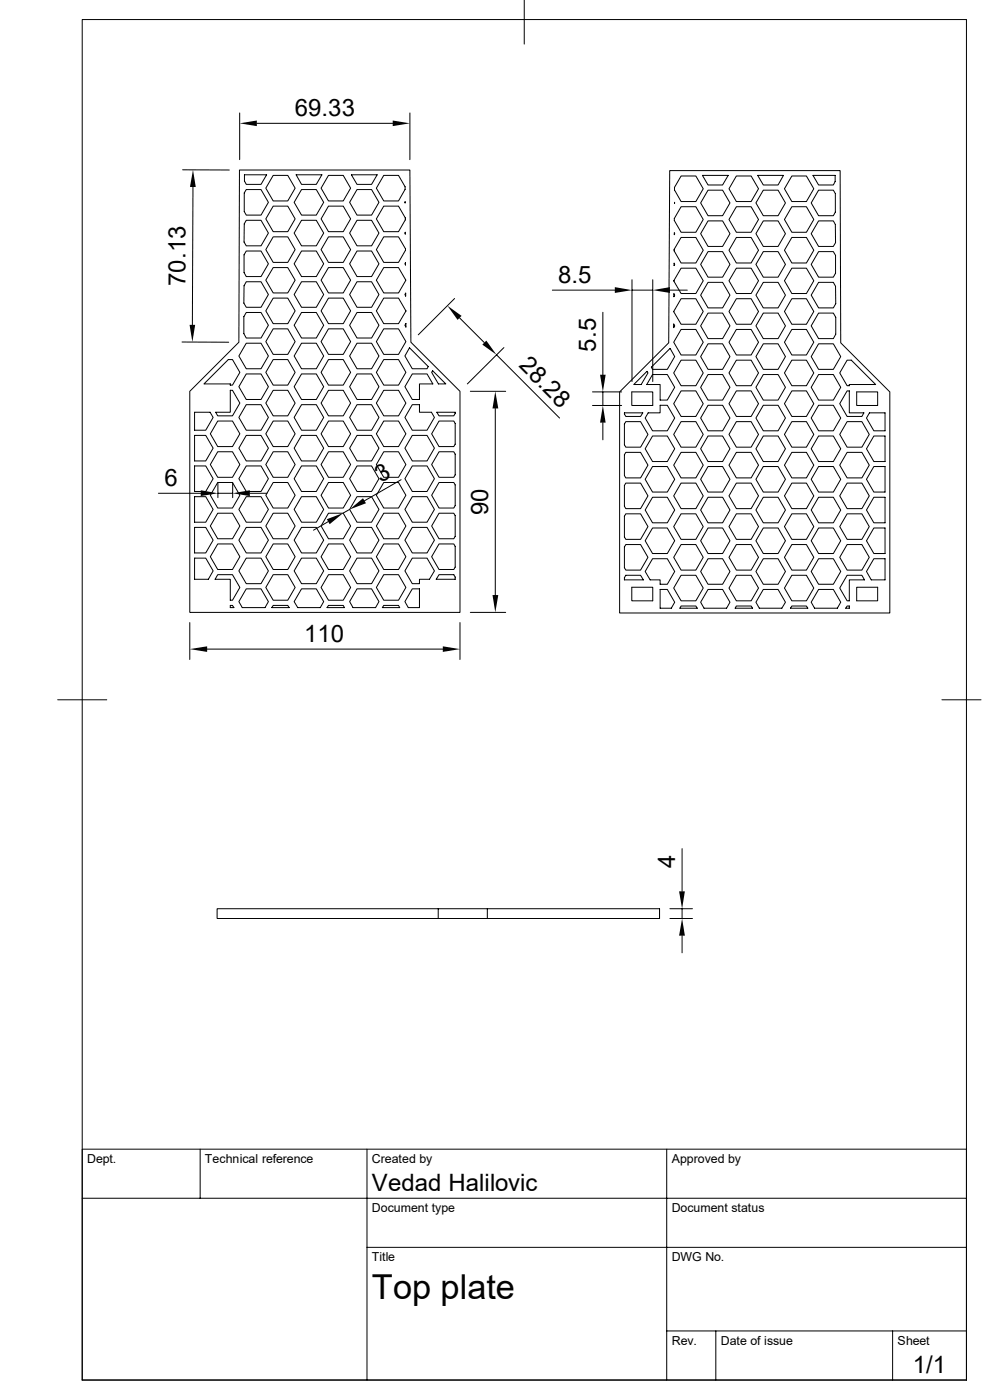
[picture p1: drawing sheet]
<svg xmlns="http://www.w3.org/2000/svg" width="210mm" height="297mm" viewBox="0 0 210 297" stroke-linecap="round" stroke-linejoin="round" font-family="sans-serif">
<g fill="none" stroke="#000" stroke-width=".21">
<path d="M17.4 4.1h187.6v288.7h-187.6zM111.2 0v9.4M38.7 36l9.9 .1M40.9 39.7l-.1 29.2M50.8 36.1h36.2l.2 36.5 10.4 10.4v46.9h-57.3v-46.9l10.4-10.4zM50.8 24v9.9M51.9 37.1h4.7l-1.2 2h-3.2l-.3-.7zM54.5 26.2h28.8M58 37.2h3l1.6 2.7-1.6 2.7h-3l-1.6-2.7zM62.8 37.1h5.5l-1.2 2h-3.1zM69.7 37.2h3.1l1.6 2.7-1.6 2.7h-3.1l-1.6-2.7zM74.5 37.1h5.5l-1.2 2h-3.1z"/>
<path d="M81.4 37.2h3.1l1.4 2.4v.6l-1.4 2.4h-3.1l-1.6-2.7zM87 24v9.9M142.1 36.2h36.1l.2 36.5 10.4 10.4v46.9h-57.4v-46.9l10.5-10.4zM144.5 37.3h3.1l1.6 2.7-1.6 2.8h-3.1l-1.4-2.5v-.5zM149 37.2h5.5l-1.2 2h-3.1zM156.2 37.3h3.1l1.6 2.7-1.6 2.8h-3.1l-1.6-2.8zM160.7 37.2h5.5l-1.1 2h-3.2zM168 37.3h3.1l1.5 2.7-1.5 2.8h-3.1l-1.6-2.8zM172.5 37.2h4.7v1.3l-.4 .7h-3.1zM52.2 40.2h3.2l1.5 2.7-1.5 2.7h-3.2l-.4-.7v-4zM52.2 46.7h3.2l1.5 2.7-1.5 2.8h-3.2l-.4-.8v-3.9zM52.2 53.3h3.2l1.5 2.7-1.5 2.7h-3.2l-.4-.9v-3.7z"/>
<path d="M52.2 59.8h3.2l1.5 2.7-1.5 2.7h-3.2l-.5-.9 .1-3.7zM58 50.2h3l1.6 2.8-1.6 2.7h-3l-1.6-2.7zM58 43.7h3l1.6 2.7-1.6 2.7h-3l-1.6-2.7zM58 56.8h3l1.6 2.6-1.6 2.7h-3l-1.6-2.7zM64 46.7h3.1l1.6 2.7-1.6 2.8h-3.1l-1.6-2.8zM64 53.3h3.1l1.6 2.7-1.6 2.7h-3.1l-1.6-2.7zM64 59.8h3.1l1.6 2.7-1.6 2.7h-3.1l-1.6-2.7zM64 40.2h3.1l1.6 2.7-1.6 2.7h-3.1l-1.6-2.7zM69.7 56.8h3.1l1.6 2.6-1.6 2.7h-3.1l-1.6-2.7zM69.7 50.2h3.1l1.6 2.8-1.6 2.7h-3.1l-1.6-2.7zM69.7 43.7h3.1l1.6 2.7-1.6 2.7h-3.1l-1.6-2.7zM75.7 40.2h3.1l1.6 2.7-1.6 2.7h-3.1l-1.5-2.7z"/>
<path d="M75.7 53.3h3.1l1.6 2.7-1.6 2.7h-3.1l-1.5-2.7zM75.7 46.7h3.1l1.6 2.7-1.6 2.8h-3.1l-1.5-2.8zM75.7 59.8h3.1l1.6 2.7-1.6 2.7h-3.1l-1.5-2.7zM81.4 56.8h3.1l1.6 2.6-1.6 2.7h-3.1l-1.6-2.7zM81.4 50.2h3.1l1.5 2.6v.3l-1.5 2.6h-3.1l-1.6-2.7zM81.4 43.7h3.1l1.5 2.5v.5l-1.5 2.4h-3.1l-1.6-2.7zM85.9 42.8v.3zM86 49.3v.4zM86 55.7v.5l-.1-.2zM134.1 59.4v21.5M138.5 59.4v21.5M143 55.8l.1 .3-.1 .2z"/>
<path d="M143 49.4v.4zM143.1 42.9v.3zM144.5 56.9h3.1l1.6 2.7-1.6 2.7h-3.1l-1.5-2.7zM144.5 50.4h3.1l1.6 2.7-1.6 2.7h-3.1l-1.5-2.6v-.3zM144.5 43.9h3.1l1.6 2.7-1.6 2.7h-3.1l-1.5-2.5v-.4zM150.2 40.3h3.1l1.6 2.8-1.6 2.7h-3.1l-1.6-2.7zM150.2 53.4h3.1l1.6 2.7-1.6 2.7h-3.1l-1.6-2.7zM150.2 46.9h3.1l1.6 2.7-1.6 2.7h-3.1l-1.6-2.7zM150.2 59.9h3.1l1.6 2.7-1.6 2.7h-3.1l-1.6-2.7zM156.2 56.9h3.1l1.6 2.7-1.6 2.7h-3.1l-1.6-2.7zM156.2 50.4h3.1l1.6 2.7-1.6 2.7h-3.1l-1.6-2.7zM156.2 43.9h3.1l1.6 2.7-1.6 2.7h-3.1l-1.6-2.7z"/>
<path d="M161.9 46.9h3.2l1.5 2.7-1.5 2.7h-3.2l-1.5-2.7zM161.9 53.4h3.2l1.5 2.7-1.5 2.7h-3.2l-1.5-2.7zM161.9 59.9h3.2l1.5 2.7-1.5 2.7h-3.2l-1.5-2.7zM161.9 40.3h3.2l1.5 2.8-1.5 2.7h-3.2l-1.5-2.7zM168 50.4h3.1l1.5 2.7-1.5 2.7h-3.1l-1.6-2.7zM168 43.9h3.1l1.5 2.7-1.5 2.7h-3.1l-1.6-2.7zM168 56.9h3.1l1.5 2.7-1.5 2.7h-3.1l-1.6-2.7zM173.7 40.3h3.1l.4 .8v3.9l-.4 .8h-3.1l-1.6-2.7zM173.7 46.9h3.1l.4 .7v3.9l-.4 .8h-3.1l-1.6-2.7zM173.7 53.4h3.1l.4 .8v3.8l-.4 .8h-3.1l-1.6-2.7zM173.7 59.9h3.1l.4 .8 .1 3.7-.5 .9h-3.1l-1.6-2.7zM38.6 72.6h9.9"/>
<path d="M48.4 76.3h.9l1.6 2.7-1.6 2.7h-.4v-.3h-5.6zM52.2 79.3h3.2l1.5 2.7-1.5 2.8h-3.2l-1.5-2.8zM52.2 72.8h3.2l1.5 2.7-1.5 2.7h-3.2l-1.5-2.7zM52.2 66.3h3.2l1.5 2.7-1.5 2.7h-3.2l-.5-.9v-3.6zM58 69.8h3l1.6 2.7-1.6 2.7h-3l-1.6-2.7zM58 76.3h3l1.6 2.7-1.6 2.7h-3l-1.6-2.7zM58 63.2h3l1.6 2.8-1.6 2.7h-3l-1.6-2.7zM64 72.8h3.1l1.6 2.7-1.6 2.7h-3.1l-1.6-2.7zM64 66.3h3.1l1.6 2.7-1.6 2.7h-3.1l-1.6-2.7zM64 79.3h3.1l1.6 2.7-1.6 2.8h-3.1l-1.6-2.8zM69.7 63.2h3.1l1.6 2.8-1.6 2.7h-3.1l-1.6-2.7zM69.7 76.3h3.1l1.6 2.7-1.6 2.7h-3.1l-1.6-2.7z"/>
<path d="M69.7 69.8h3.1l1.6 2.7-1.6 2.7h-3.1l-1.6-2.7zM75.7 66.3h3.1l1.6 2.7-1.6 2.7h-3.1l-1.5-2.7zM75.7 72.8h3.1l1.6 2.7-1.6 2.7h-3.1l-1.5-2.7zM75.7 79.3h3.1l1.6 2.7-1.6 2.8h-3.1l-1.5-2.8zM81.4 69.8h3.1l1.6 2.7-1.6 2.7h-3.1l-1.6-2.7zM81.4 76.3h3.1l1.6 2.7-1.6 2.7h-3.1l-1.6-2.7zM81.4 63.2h3.1l1.6 2.8-1.6 2.7h-3.1l-1.6-2.7zM86.1 62.2v.6l-.2-.3zM86.1 68.6v.8l-.2-.4zM86.1 66h.1M86.9 73.8l3.9 4-.2 .4h-3.1l-1.6-2.7zM87.5 79.3h3.1l1.2 2.1h-2.8v3.4h-1.5l-1.6-2.8z"/>
<path d="M91.8 78.7l2.8 2.7h-1.6l-1.4-2.4zM96.4 63.3l-7.7 7.7M97.5 67.4l5.2 5.3M105.3 75.3l13.4 13.4M106.9 73.7l-7.8 7.7M117.2 61.6h13.2M127.9 66.3v13.2M134.1 61.6h4.4M137.2 78.8l.3 .3-1.5 2.5h-1.5zM138.2 77.9l4-4 .9 1.7-1.5 2.8h-3.2zM138.4 79.5h3.2l1.5 2.7-1.5 2.7h-1.6v-3.3h-2.8zM142.1 61.6h3.7"/>
<path d="M142.9 68.7l.2 .4-.2 .4zM143 62.3l.1 .3-.1 .3zM144.5 69.9h3.1l1.6 2.7-1.6 2.7h-3.1l-1.6-2.7zM144.5 76.4h3.1l1.6 2.7-1.6 2.7h-3.1l-1.6-2.7zM144.5 63.4h3.1l1.6 2.7-1.6 2.7h-3.1l-1.6-2.7zM150.2 66.4h3.1l1.6 2.7-1.6 2.7h-3.1l-1.6-2.7zM150.2 72.9h3.1l1.6 2.7-1.6 2.8h-3.1l-1.6-2.8zM150.2 79.5h3.1l1.6 2.7-1.6 2.7h-3.1l-1.6-2.7zM156.2 63.4h3.1l1.6 2.7-1.6 2.7h-3.1l-1.6-2.7zM156.2 76.4h3.1l1.6 2.7-1.6 2.7h-3.1l-1.6-2.7zM156.2 69.9h3.1l1.6 2.7-1.6 2.7h-3.1l-1.6-2.7zM161.9 72.9h3.2l1.5 2.7-1.5 2.8h-3.2l-1.5-2.8z"/>
<path d="M161.9 66.4h3.2l1.5 2.7-1.5 2.7h-3.2l-1.5-2.7zM161.9 79.5h3.2l1.5 2.7-1.5 2.7h-3.2l-1.5-2.7zM168 69.9h3.1l1.5 2.7-1.5 2.7h-3.1l-1.6-2.7zM168 76.4h3.1l1.5 2.7-1.5 2.7h-3.1l-1.6-2.7zM168 63.4h3.1l1.5 2.7-1.5 2.7h-3.1l-1.6-2.7zM173.7 79.5h3.1l1.6 2.7-1.6 2.7h-3.1l-1.6-2.7zM173.7 72.9h3.1l1.6 2.7-1.6 2.8h-3.1l-1.6-2.8zM173.7 66.4h3.1l.5 .9v3.6l-.5 .9h-3.1l-1.6-2.7zM179.7 76.4h.9l5.2 5.2h-5.6v.2h-.5l-1.6-2.7zM41.3 87.5h3.3l.6 1.1-1.6 2.7h-2.3zM41.3 92.4h2.3l1.6 2.7-1.6 2.7h-2.3zM41.3 98.8h2.3l1.6 2.8-1.6 2.7h-2.3z"/>
<path d="M46.2 95.8h3.1l1.6 2.8-1.6 2.7h-3.1l-1.6-2.7zM46.2 89.3h3.1l1.6 2.7-1.6 2.7h-3.1l-1.6-2.7zM48.9 82.8h.4l1.6 2.7-1.6 2.7h-3.1l-.4-.7h3.1zM52.2 85.9h3.2l1.5 2.7-1.5 2.7h-3.2l-1.5-2.7zM52.2 92.4h3.2l1.5 2.7-1.5 2.7h-3.2l-1.5-2.7zM52.2 98.8h3.2l1.5 2.8-1.5 2.7h-3.2l-1.5-2.7zM58 82.8h3l1.6 2.7-1.6 2.7h-3l-1.6-2.7zM58 89.3h3l1.6 2.7-1.6 2.7h-3l-1.6-2.7zM58 95.8h3l1.6 2.8-1.6 2.7h-3l-1.6-2.7zM64 92.4h3.1l1.6 2.7-1.6 2.7h-3.1l-1.6-2.7zM64 85.9h3.1l1.6 2.7-1.6 2.7h-3.1l-1.6-2.7zM64 98.8h3.1l1.6 2.8-1.6 2.7h-3.1l-1.6-2.7z"/>
<path d="M69.7 95.8h3.1l1.6 2.8-1.6 2.7h-3.1l-1.6-2.7zM69.7 82.8h3.1l1.6 2.7-1.6 2.7h-3.1l-1.6-2.7zM69.7 89.3h3.1l1.6 2.7-1.6 2.7h-3.1l-1.6-2.7zM75.7 85.9h3.1l1.6 2.7-1.6 2.7h-3.1l-1.5-2.7zM75.7 98.8h3.1l1.6 2.8-1.6 2.7h-3.1l-1.5-2.7zM75.7 92.4h3.1l1.6 2.7-1.6 2.7h-3.1l-1.5-2.7zM81.4 82.8h3.1l1.6 2.7-1.6 2.7h-3.1l-1.6-2.7zM81.4 95.8h3.1l1.6 2.8-1.6 2.7h-3.1l-1.6-2.7zM81.4 89.3h3.1l1.6 2.7-1.6 2.7h-3.1l-1.6-2.7zM87.5 98.8h3.1l1.6 2.8-1.6 2.7h-3.1l-1.6-2.7zM87.5 92.4h3.1l1.6 2.7-1.6 2.7h-3.1l-1.6-2.7zM87.5 85.9h1.5v1.6h2.5l.7 1.1-1.6 2.7h-3.1l-1.6-2.7z"/>
<path d="M92.7 87.5h3.9v.2l-.3 .5h-3.2zM93.1 95.8h3.2l.3 .6v4.4l-.3 .5h-3.2l-1.5-2.7zM93.1 89.3h3.2l.3 .5v4.4l-.3 .5h-3.2l-1.5-2.7zM99.8 83h7.5M105.1 86.7v39.5M125.7 86h6.2M125.7 83.1h6.2M127.9 83.1v2.9M127.9 89.7v3.6M132.5 87.6h3.9l-.5 .7h-3.1zM132.8 96h3.1l1.6 2.7-1.6 2.7h-3.1l-.3-.5v-4.4zM132.8 89.5h3.1l1.6 2.7-1.6 2.7h-3.1l-.3-.5v-4.4z"/>
<path d="M134 83.1h4.5v2.9h-4.5zM137.5 87.6h2.5v-1.6h1.6l1.5 2.7-1.5 2.7h-3.2l-1.5-2.7zM138.4 99h3.2l1.5 2.7-1.5 2.7h-3.2l-1.5-2.7zM138.4 92.5h3.2l1.5 2.7-1.5 2.7h-3.2l-1.5-2.7zM144.5 82.9h3.1l1.6 2.7-1.6 2.7h-3.1l-1.6-2.7zM144.5 96h3.1l1.6 2.7-1.6 2.7h-3.1l-1.6-2.7zM144.5 89.5h3.1l1.6 2.7-1.6 2.7h-3.1l-1.6-2.7zM150.2 86h3.1l1.6 2.7-1.6 2.7h-3.1l-1.6-2.7zM150.2 99h3.1l1.6 2.7-1.6 2.7h-3.1l-1.6-2.7zM150.2 92.5h3.1l1.6 2.7-1.6 2.7h-3.1l-1.6-2.7zM156.2 96h3.1l1.6 2.7-1.6 2.7h-3.1l-1.6-2.7zM156.2 82.9h3.1l1.6 2.7-1.6 2.7h-3.1l-1.6-2.7z"/>
<path d="M156.2 89.5h3.1l1.6 2.7-1.6 2.7h-3.1l-1.6-2.7zM161.9 92.5h3.2l1.5 2.7-1.5 2.7h-3.2l-1.5-2.7zM161.9 86h3.2l1.5 2.7-1.5 2.7h-3.2l-1.5-2.7zM161.9 99h3.2l1.5 2.7-1.5 2.7h-3.2l-1.5-2.7zM168 82.9h3.1l1.5 2.7-1.5 2.7h-3.1l-1.6-2.7zM168 89.5h3.1l1.5 2.7-1.5 2.7h-3.1l-1.6-2.7zM168 96h3.1l1.5 2.7-1.5 2.7h-3.1l-1.6-2.7zM173.7 86h3.1l1.6 2.7-1.6 2.7h-3.1l-1.6-2.7zM173.7 92.5h3.1l1.6 2.7-1.6 2.7h-3.1l-1.6-2.7zM173.7 99h3.1l1.6 2.7-1.6 2.7h-3.1l-1.6-2.7zM179.7 96h3.1l1.6 2.7-1.6 2.7h-3.1l-1.6-2.7zM179.7 89.5h3.1l1.6 2.7-1.6 2.7h-3.1l-1.6-2.7z"/>
<path d="M179.7 82.9h.5v4.7h3.1l-.5 .7h-3.1l-1.6-2.7zM181.7 83.1h4.5v2.9h-4.5zM184.4 87.6h3.3v3.8h-2.3l-1.6-2.7zM185.4 92.5h2.3v5.4h-2.3l-1.6-2.7zM185.4 99h2.3v5.4h-2.3l-1.6-2.7zM33.6 104.6h9M41.3 105.4h2.3l1.6 2.7-1.6 2.7h-2.3zM41.3 111.9h2.3l1.6 2.7-1.6 2.7h-2.3zM41.3 118.4h2.3l1.6 2.7-1 1.8h-2.9zM46.2 115.4h3.1l1.6 2.7-1.6 2.7h-3.1l-1.6-2.7zM46.2 102.4h3.1l1.6 2.7-1.6 2.7h-3.1l-1.6-2.7zM46.2 108.9h3.1l1.6 2.7-1.6 2.7h-3.1l-1.6-2.7z"/>
<path d="M46.2 102.4v3.2M46.2 104.6h3.2M49.4 102.4v3.2M52.2 118.4h3.2l1.5 2.7-1.5 2.7h-3.2l-1.5-2.7zM52.2 105.4h3.2l1.5 2.7-1.5 2.7h-3.2l-1.5-2.7zM52.2 111.9h3.2l1.5 2.7-1.5 2.7h-3.2l-1.5-2.7zM53 104.6h3.6M58 115.4h3l1.6 2.7-1.6 2.7h-3l-1.6-2.7zM58 102.4h3l1.6 2.7-1.6 2.7h-3l-1.6-2.7zM58 108.9h3l1.6 2.7-1.6 2.7h-3l-1.6-2.7zM64 111.9h3.1l1.6 2.7-1.6 2.7h-3.1l-1.6-2.7zM64 105.4h3.1l1.6 2.7-1.6 2.7h-3.1l-1.6-2.7z"/>
<path d="M64 118.4h3.1l1.6 2.7-1.6 2.7h-3.1l-1.6-2.7zM69.6 110.7l-3.1 1.8M69.7 102.4h3.1l1.6 2.7-1.6 2.7h-3.1l-1.6-2.7zM69.7 108.9h3.1l1.6 2.7-1.6 2.7h-3.1l-1.6-2.7zM69.7 115.4h3.1l1.6 2.7-1.6 2.7h-3.1l-1.6-2.7zM74.2 108.1l-1.4 .7M75.7 105.4h3.1l1.6 2.7-1.6 2.7h-3.1l-1.5-2.7zM75.7 111.9h3.1l1.6 2.7-1.6 2.7h-3.1l-1.5-2.7zM75.7 118.4h3.1l1.6 2.7-1.6 2.7h-3.1l-1.5-2.7zM81.4 108.9h3.1l1.6 2.7-1.6 2.7h-3.1l-1.6-2.7zM81.4 102.4h3.1l1.6 2.7-1.6 2.7h-3.1l-1.6-2.7zM81.4 115.4h3.1l1.6 2.7-1.6 2.7h-3.1l-1.6-2.7z"/>
<path d="M85.1 101.8l-7.8 4.5M87.5 105.4h3.1l1.6 2.7-1.6 2.7h-3.1l-1.6-2.7zM87.5 111.9h3.1l1.6 2.7-1.6 2.7h-3.1l-1.6-2.7zM87.5 118.4h3.1l1.6 2.7-1.1 1.8h-2.1v.9h-1.5l-1.6-2.7zM93.1 115.4h3.2l.3 .5v4.4l-.3 .5h-3.2l-1.5-2.7zM93.1 108.9h3.2l.3 .5v4.4l-.3 .5h-3.2l-1.5-2.7zM93.1 102.4h3.2l.3 .5v4.4l-.3 .5h-3.2l-1.5-2.7zM132.8 115.5h3.1l1.6 2.7-1.6 2.7h-3.1l-.3-.5v-4.4zM132.8 109h3.1l1.6 2.7-1.6 2.7h-3.1l-.3-.5v-4.4zM132.8 102.5h3.1l1.6 2.7-1.6 2.7h-3.1l-.3-.5v-4.4zM138.4 105.5h3.2l1.5 2.7-1.5 2.7h-3.2l-1.5-2.7zM138.4 112h3.2l1.5 2.7-1.5 2.7h-3.2l-1.5-2.7z"/>
<path d="M138.4 118.5h3.2l1.5 2.7-1.5 2.8h-1.6v-1h-2.1l-1-1.8zM144.5 109h3.1l1.6 2.7-1.6 2.7h-3.1l-1.6-2.7zM144.5 102.5h3.1l1.6 2.7-1.6 2.7h-3.1l-1.6-2.7zM144.5 115.5h3.1l1.6 2.7-1.6 2.7h-3.1l-1.6-2.7zM150.2 105.5h3.1l1.6 2.7-1.6 2.7h-3.1l-1.6-2.7zM150.2 112h3.1l1.6 2.7-1.6 2.7h-3.1l-1.6-2.7zM150.2 118.5h3.1l1.6 2.7-1.6 2.8h-3.1l-1.6-2.8zM156.2 102.5h3.1l1.6 2.7-1.6 2.7h-3.1l-1.6-2.7zM156.2 109h3.1l1.6 2.7-1.6 2.7h-3.1l-1.6-2.7zM156.2 115.5h3.1l1.6 2.7-1.6 2.7h-3.1l-1.6-2.7zM161.9 112h3.2l1.5 2.7-1.5 2.7h-3.2l-1.5-2.7zM161.9 105.5h3.2l1.5 2.7-1.5 2.7h-3.2l-1.5-2.7z"/>
<path d="M161.9 118.5h3.2l1.5 2.7-1.5 2.8h-3.2l-1.5-2.8zM168 115.5h3.1l1.5 2.7-1.5 2.7h-3.1l-1.6-2.7zM168 102.5h3.1l1.5 2.7-1.5 2.7h-3.1l-1.6-2.7zM168 109h3.1l1.5 2.7-1.5 2.7h-3.1l-1.6-2.7zM173.7 118.5h3.1l1.6 2.7-1.6 2.8h-3.1l-1.6-2.8zM173.7 105.5h3.1l1.6 2.7-1.6 2.7h-3.1l-1.6-2.7zM173.7 112h3.1l1.6 2.7-1.6 2.7h-3.1l-1.6-2.7zM179.7 115.5h3.1l1.6 2.7-1.6 2.7h-3.1l-1.6-2.7zM179.7 102.5h3.1l1.6 2.7-1.6 2.7h-3.1l-1.6-2.7zM179.7 109h3.1l1.6 2.7-1.6 2.7h-3.1l-1.6-2.7zM185.4 105.5h2.3v5.4h-2.3l-1.6-2.7zM185.4 112h2.3v5.4h-2.3l-1.6-2.7z"/>
<path d="M185.4 118.5h2.3v4.5h-2.9l-1-1.8zM40.3 132.1v7.8M43.9 137.7h50M46.2 121.9h3.1l1.6 2.7-1.6 2.7h-.4v-4.4h-3.3zM48.9 128.4h.4l.3 .5h-.7zM52.2 124.9h3.2l1.5 2.7-.7 1.3h-4.8l-.7-1.3zM58 121.9h3l1.6 2.7-1.6 2.7h-3l-1.6-2.7zM58 128.4h3l.3 .5h-3.6zM64 124.9h3.1l1.6 2.7-.8 1.3h-4.7l-.8-1.3zM69.7 121.9h3.1l1.6 2.7-1.6 2.7h-3.1l-1.6-2.7zM69.7 128.4h3.1l.3 .5h-3.7zM75.7 124.9h3.1l1.6 2.7-.7 1.3h-4.8l-.7-1.3z"/>
<path d="M81.4 121.9h3.1l1.6 2.7-1.6 2.7h-3.1l-1.6-2.7zM81.4 128.4h3.1l.3 .5h-3.7zM87.5 124.9h1.5v4h-2.4l-.7-1.3zM93.1 121.9h3.2l.3 .5v.5h-4.1zM97.6 132.1v7.8M99.8 129.9h7.5M132.8 122h3.1l.6 1h-4v-.4zM134 124.6h4.5v2.9h-4.5zM140 125.1h1.6l1.5 2.7-.7 1.2h-2.4zM144.5 122h3.1l1.6 2.8-1.6 2.7h-3.1l-1.6-2.7zM144.5 128.6h3.1l.3 .4h-3.7zM150.2 125.1h3.1l1.6 2.7-.8 1.2h-4.7l-.8-1.2z"/>
<path d="M156.2 122h3.1l1.6 2.8-1.6 2.7h-3.1l-1.6-2.7zM156.2 128.6h3.1l.3 .4h-3.6zM161.9 125.1h3.2l1.5 2.7-.7 1.2h-4.8l-.7-1.2zM168 122h3.1l1.5 2.8-1.5 2.7h-3.1l-1.6-2.7zM168 128.6h3.1l.3 .4h-3.7zM173.7 125.1h3.1l1.6 2.7-.8 1.2h-4.8l-.7-1.2zM179.7 122h3.1l.6 1h-3.2v4.5h-.5l-1.6-2.7zM179.7 128.6h.5v.4h-.8zM181.7 124.6h4.5v2.9h-4.5zM12.2 148.5h10.4M199.8 148.5h8.3M93 192.8h-46.9v2.1h46.9v-2.1h10.4"/>
<path d="M139.9 192.8h-36.5v2.1h-10.4M139.9 192.8v2.1h-36.5M139.9 192.8v2.1M142.1 194.9h4.8M142.1 192.8h4.8M144.7 180v9.1M144.7 192.8v2.1M144.7 198.5v3.6M17.4 254.2h187.6M42.5 243.8v10.4M77.9 243.8v49M141.4 243.8v49"/>
<path d="M205 243.8h-187.6v49M77.9 264.6h127.1M141.4 282.4h63.6M151.8 282.4v10.4M189.4 282.4v10.4"/>
</g>
<g fill="#000">
<path d="M40.9 36l.6 3.7h-1.2zM50.8 26.2l3.7-.6v1.2zM83.3 25.6l3.7 .6-3.7 .6zM40.2 68.9h1.2l-.6 3.7zM94.9 64.9l3 2.1-.8 .9zM102.3 73.1l.9-.8 2.1 3zM127.3 79.5h1.2l-.6 3.6zM130.4 60.9l3.7 .7-3.7 .5zM138.5 61.6l3.6-.7v1.2zM105.1 83l.6 3.7h-1.2zM127.9 86l.6 3.7h-1.2zM42.6 104l3.6 .6-3.6 .6z"/>
<path d="M49.4 104.6l3.6-.6v1.2zM69.3 110.2l3.5-1.4-2.9 2.4zM74.2 108.1l2.8-2.4 .6 1.1zM40.3 137.7l3.6-.6v1.2zM93.9 137.1l3.7 .6-3.7 .6zM104.5 126.2h1.2l-.6 3.7zM144.7 194.9l.6 3.6h-1.2zM144.1 189.1h1.2l-.6 3.7z"/>
</g>
<text font-size="7.3" x="78.9" y="275.6">Top plate</text>
<g font-size="5.1">
<text x="62.5" y="24.6">69.33</text>
<text x="39.3" y="60.7" transform="rotate(-90 39.3 60.7)">70.13</text>
<text x="118.4" y="60">8.5</text>
<text x="109.9" y="77.7" transform="rotate(45 109.9 77.7)">28.28</text>
<text x="126.4" y="74.6" transform="rotate(-90 126.4 74.6)">5.5</text>
<text x="34.9" y="103.1">6</text>
<text x="80.8" y="102.5" transform="rotate(-30 80.8 102.5)">3</text>
<text x="103.6" y="109.3" transform="rotate(-90 103.6 109.3)">90</text>
<text x="64.5" y="136.2">110</text>
<text x="143.2" y="184.1" transform="rotate(-90 143.2 184.1)">4</text>
<text x="78.9" y="252.6">Vedad Halilovic</text>
<text x="193.6" y="291.4">1/1</text>
</g>
<g font-size="2.6">
<text x="18.5" y="246.7">Dept.</text>
<text x="43.5" y="246.7">Technical reference</text>
<text x="78.9" y="246.7">Created by</text>
<text x="142.5" y="246.7">Approved by</text>
<text x="78.9" y="257.1">Document type</text>
<text x="142.5" y="257.1">Document status</text>
<text x="78.9" y="267.5">Title</text>
<text x="142.5" y="267.5">DWG No.</text>
<text x="142.5" y="285.3">Rev.</text>
<text x="152.9" y="285.3">Date of issue</text>
<text x="190.4" y="285.3">Sheet</text>
</g>
</svg>
